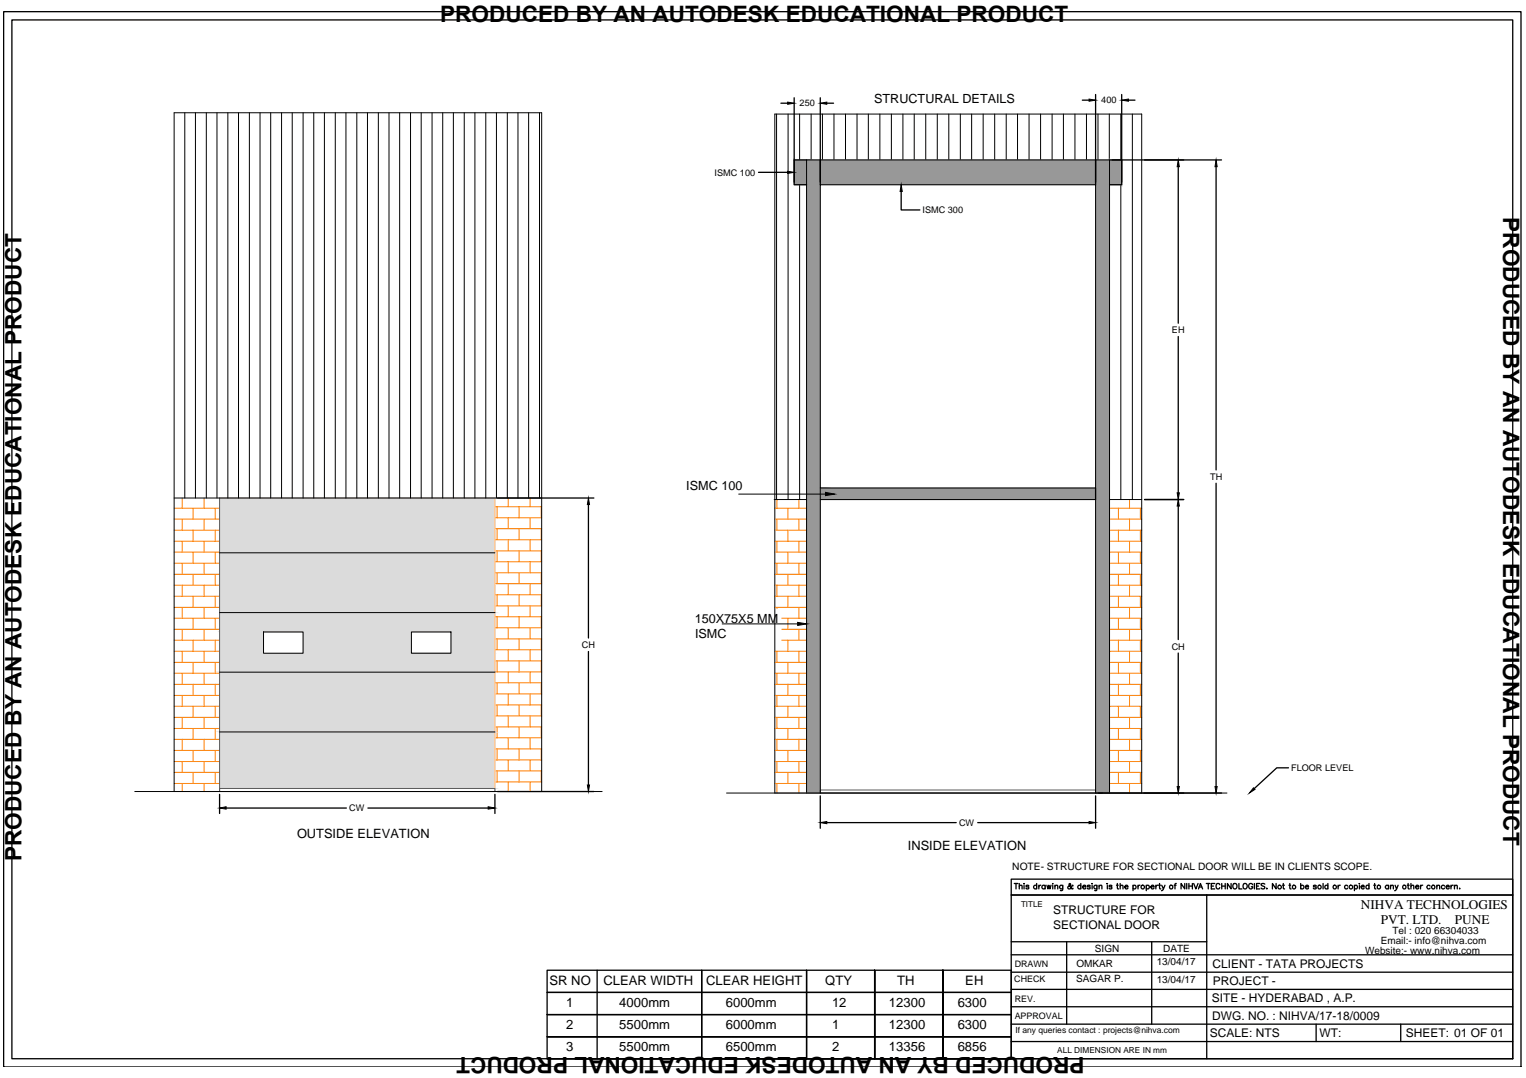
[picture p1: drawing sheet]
<svg xmlns="http://www.w3.org/2000/svg" width="297mm" height="210mm" viewBox="0 0 297 210" stroke-linecap="round" stroke-linejoin="round" font-family="sans-serif">
<!-- layer: 0 -->
<path d="M42.7 154.1h53.6M159.7 154.4h53.6" fill="none" stroke="#a6a6a6" stroke-width=".19"/>
<g fill="none" stroke="#ff7f00" stroke-width=".19">
<path d="M33.9 99h8.8M35.5 97v2M37.6 99v2.1M39.7 97v2M41.9 99v2.1M96.3 98.7h9.1M96.8 98.7v2.1M98.9 97v1.7M101 98.7v2.1M103.2 97v1.7M105.4 98.7v2.1M150.8 99h6.2"/>
<path d="M151.2 97.3v1.7M153.4 99v2.1M155.5 97.3v1.7M216 99h6.2M217.7 99v2.1M219.9 97.3v1.7M222 99v2.1M33.9 101.1h8.8M33.9 103.2h8.8M33.9 105.4h8.8M33.9 107.5h8.8M33.9 109.7h8.8"/>
<path d="M33.9 111.8h8.8M33.9 113.9h8.8M33.9 116.1h8.8M33.9 118.3h8.8M35.5 101.1v2.1M35.5 105.4v2.1M35.5 109.7v2.1M35.5 113.9v2.2M35.5 118.3v2.1M37.6 103.2v2.2M37.6 107.5v2.2M37.6 111.8v2.1"/>
<path d="M37.6 116.1v2.2M39.7 101.1v2.1M39.7 105.4v2.1M39.7 109.7v2.1M39.7 113.9v2.2M39.7 118.3v2.1M41.9 103.2v2.2M41.9 107.5v2.2M41.9 111.8v2.1M41.9 116.1v2.2M96.3 100.8h9.1M96.3 102.9h9.1"/>
<path d="M96.3 105.1h9.1M96.3 107.3h9.1M96.3 109.4h9.1M96.3 111.5h9.1M96.3 113.7h9.1M96.3 115.8h9.1M96.3 118h9.1M96.8 102.9v2.2M96.8 107.3v2.1M96.8 111.5v2.2M96.8 115.8v2.2M98.9 100.8v2.1"/>
<path d="M98.9 105.1v2.2M98.9 109.4v2.1M98.9 113.7v2.1M98.9 118v2.1M101 102.9v2.2M101 107.3v2.1M101 111.5v2.2M101 115.8v2.2M103.2 100.8v2.1M103.2 105.1v2.2M103.2 109.4v2.1M103.2 113.7v2.1"/>
<path d="M103.2 118v2.1M105.4 102.9v2.2M105.4 107.3v2.1M105.4 111.5v2.2M105.4 115.8v2.2M150.8 101.1h6.2M150.8 103.2h6.2M150.8 105.4h6.2M150.8 107.5h6.2M150.8 109.7h6.2M150.8 111.8h6.2M150.8 113.9h6.2"/>
<path d="M150.8 116.1h6.2M150.8 118.3h6.2M151.2 101.1v2.1M151.2 105.4v2.1M151.2 109.7v2.1M151.2 113.9v2.2M151.2 118.3v.2M153.4 103.2v2.2M153.4 107.5v2.2M153.4 111.8v2.1M153.4 116.1v2.2M155.5 101.1v2.1"/>
<path d="M155.5 105.4v2.1M155.5 109.7v2.1M155.5 113.9v2.2M155.5 118.3v2.1M216 101.1h6.2M216 103.2h6.2M216 105.4h6.2M216 107.5h6.2M216 109.7h6.2M216 111.8h6.2M216 113.9h6.2M216 116.1h6.2"/>
<path d="M216 118.3h6.2M217.7 103.2v2.2M217.7 107.5v2.2M217.7 111.8v2.1M217.7 116.1v2.2M219.9 101.1v2.1M219.9 105.4v2.1M219.9 109.7v2.1M219.9 113.9v2.2M219.9 118.3v2.1M222 103.2v2.2M222 107.5v2.2"/>
<path d="M222 111.8v2.1M222 116.1v2.2M33.9 120.4h8.8M33.9 122.5h8.8M33.9 124.7h8.8M33.9 126.8h8.8M33.9 129h8.8M33.9 131.1h8.8M33.9 133.3h8.8M33.9 135.4h8.8M33.9 137.5h8.8M33.9 139.7h8.8"/>
<path d="M35.5 122.5v2.2M35.5 126.8v2.2M35.5 131.1v2.2M35.5 135.4v2.1M35.5 139.7v2.1M37.6 120.4v2.1M37.6 124.7v2.1M37.6 129v2.1M37.6 133.3v2.1M37.6 137.5v2.2M39.7 122.5v2.2M39.7 126.8v2.2"/>
<path d="M39.7 131.1v2.2M39.7 135.4v2.1M39.7 139.7v2.1M41.9 120.4v2.1M41.9 124.7v2.1M41.9 129v2.1M41.9 133.3v2.1M41.9 137.5v2.2M96.3 120.1h9.1M96.3 122.2h9.1M96.3 124.4h9.1M96.3 126.5h9.1"/>
<path d="M96.3 128.7h9.1M96.3 130.8h9.1M96.3 133h9.1M96.3 135.1h9.1M96.3 137.3h9.1M96.3 139.4h9.1M96.8 120.1v2.1M96.8 124.4v2.1M96.8 128.7v2.1M96.8 133v2.1M96.8 137.3v2.1M98.9 122.2v2.2"/>
<path d="M98.9 126.5v2.2M98.9 130.8v2.2M98.9 135.1v2.2M98.9 139.4v2.1M101 120.1v2.1M101 124.4v2.1M101 128.7v2.1M101 133v2.1M101 137.3v2.1M103.2 122.2v2.2M103.2 126.5v2.2M103.2 130.8v2.2"/>
<path d="M103.2 135.1v2.2M103.2 139.4v2.1M105.4 120.1v2.1M105.4 124.4v2.1M105.4 128.7v2.1M105.4 133v2.1M105.4 137.3v2.1M150.8 126.8h6.2M150.8 129h6.2M150.8 131.1h6.2M150.8 133.3h6.2M150.8 135.4h6.2"/>
<path d="M150.8 137.5h6.2M150.8 139.7h6.2M151.2 126.8v2.2M151.2 131.1v2.2M151.2 135.4v2.1M151.2 139.7v2.1M152.2 120.4h4.8M152.2 122.5h4.8M152.2 124.7h4.8M153.4 120.4v2.1M153.4 124.7v2.1M153.4 129v2.1"/>
<path d="M153.4 133.3v2.1M153.4 137.5v2.2M155.5 122.5v2.2M155.5 126.8v2.2M155.5 131.1v2.2M155.5 135.4v2.1M155.5 139.7v2.1M216 120.4h6.2M216 122.5h6.2M216 124.7h6.2M216 126.8h6.2M216 129h6.2"/>
<path d="M216 131.1h6.2M216 133.3h6.2M216 135.4h6.2M216 137.5h6.2M216 139.7h6.2M217.7 120.4v2.1M217.7 124.7v2.1M217.7 129v2.1M217.7 133.3v2.1M217.7 137.5v2.2M219.9 122.5v2.2M219.9 126.8v2.2"/>
<path d="M219.9 131.1v2.2M219.9 135.4v2.1M219.9 139.7v2.1M222 120.4v2.1M222 124.7v2.1M222 129v2.1M222 133.3v2.1M222 137.5v2.2M33.9 141.8h8.8M33.9 144h8.8M33.9 146.1h8.8M33.9 148.3h8.8"/>
<path d="M33.9 150.4h8.8M33.9 152.6h8.8M35.5 144v2.1M35.5 148.3v2.1M35.5 152.6v1.5M37.6 141.8v2.2M37.6 146.1v2.2M37.6 150.4v2.2M39.7 144v2.1M39.7 148.3v2.1M39.7 152.6v1.5M41.9 141.8v2.2"/>
<path d="M41.9 146.1v2.2M41.9 150.4v2.2M96.3 141.5h9.1M96.3 143.7h9.1M96.3 145.8h9.1M96.3 148h9.1M96.3 150.1h9.1M96.3 152.3h9.1M96.8 141.5v2.2M96.8 145.8v2.2M96.8 150.1v2.2M98.9 143.7v2.1"/>
<path d="M98.9 148v2.1M98.9 152.3v1.8M101 141.5v2.2M101 145.8v2.2M101 150.1v2.2M103.2 143.7v2.1M103.2 148v2.1M103.2 152.3v1.8M105.4 141.5v2.2M105.4 145.8v2.2M105.4 150.1v2.2M150.8 141.8h6.2"/>
<path d="M150.8 144h6.2M150.8 146.1h6.2M150.8 148.3h6.2M150.8 150.4h6.2M150.8 152.6h6.2M151.2 144v2.1M151.2 148.3v2.1M151.2 152.6v1.8M153.4 141.8v2.2M153.4 146.1v2.2M153.4 150.4v2.2M155.5 144v2.1"/>
<path d="M155.5 148.3v2.1M155.5 152.6v1.8M216 141.8h6.2M216 144h6.2M216 146.1h6.2M216 148.3h6.2M216 150.4h6.2M216 152.6h6.2M217.7 141.8v2.2M217.7 146.1v2.2M217.7 150.4v2.2M219.9 144v2.1"/>
<path d="M219.9 148.3v2.1M219.9 152.6v1.8M222 141.8v2.2M222 146.1v2.2M222 150.4v2.2"/>
</g>
<g fill="#dbdbdb" stroke="#dbdbdb" stroke-width=".19">
<path d="M42.7 97v10.6h53.6zM42.7 97h53.6v10.6z"/>
<path d="M42.7 107.6v11.7h53.6zM42.7 107.6h53.6v11.7z"/>
<path d="M42.7 119.3v3.7h53.6zM42.7 119.3h53.6v3.7z"/>
<path d="M42.7 123h37.4zM42.7 123h37.4zM42.7 123h37.4zM42.7 123h45.1z"/>
<path d="M87.8 123v4.2h8.5zM87.8 123h8.5v4.2z"/>
<path d="M59 123v4.2h21.1zM59 123h21.1v4.2z"/>
<path d="M80.1 127.2h16.2zM87.8 127.2h8.5z"/>
<path d="M59 127.2h21.1zM59 127.2h21.1z"/>
<path d="M59 127.2h37.3zM59 127.2h37.3z"/>
<path d="M42.7 123v4.2h8.6zM42.7 123h8.6v4.2z"/>
<path d="M42.7 127.2v3.7h53.6zM42.7 127.2h53.6v3.7z"/>
<path d="M42.7 130.9v11.6h53.6zM42.7 130.9h53.6v11.6z"/>
<path d="M42.7 142.5v11h53.6zM42.7 142.5h53.6v11z"/>
</g>
<!-- layer: at_Rect -->
<path d="M42.7 97h53.6v57.1" fill="none" stroke="#ff9f7f" stroke-width=".19"/>
<path d="M42.7 97v57.1M42.7 153.5h53.6v.6h-53.6zM159.7 153.8h53.6v.6h-53.6z" fill="none" stroke="#595959" stroke-width=".19"/>
<!-- layer: at_Entity -->
<path d="M33.9 154.1h71.4M150.8 154.4h71.4" fill="none" stroke="#595959" stroke-width=".19"/>
<!-- layer: 0 -->
<g fill="none" stroke="#000" stroke-width=".25">
<path d="M.7 2.3h295.4v205.5h-295.4zM2.3 3.9h292.2v202.2h-292.2zM154.6 19v16.5M159.7 19v17M210.7 19.5h1.3M213.3 18.4v17.6M218.3 18.4v17.1M219.7 19.5h1.2M147.6 33.6h5.7M152 20.1h1.3M157 31.1h-2.4v4.9h2.4M160.9 20.1h1.3"/>
<path d="M175.4 37.3v3.6h3.7M216 31.1h2.3v4.9h-2.3M216.5 31.1h21.3M229.3 32.5v30.4M236.7 32.5v59M229.3 65.5v30.5M96.8 97h18.8M114.5 98.2v26M213.3 95v2.3M222.8 97.3h7.6M229.3 98.5v26M236.7 94.1v59"/>
<path d="M114.5 126.9v26M229.3 127.2v25.9M42.7 154.7v3.7M44 157.3h23.4M71.6 157.3h23.4M96.3 154.7v3.7M96.8 154.1h18.8M159.7 155v6.3M213.3 155v6.3M213.8 154.4h24M250.8 149.5h-2.3l-4.4 4.1M160.9 160.2h25.2"/>
<path d="M190.3 160.2h21.7M197.4 172h.7M197.8 172v1.1M198.4 172.6l.1-.2h.4l.1 .7M198.4 172v1.1M199.3 172.1h.1M199.3 172.4v.7M200.3 172.5l-.1-.1h-.4v.2l.3 .1 .2 .2-.2 .2-.4-.2M201.8 172.5a.33 .33 0 0 0-.5 0 .33 .33 0 0 0 0 .5 .33 .33 0 0 0 .5-.1M201.8 172v1.1M202.2 172.4v.7M202.6 172.4l-.4 .3"/>
<path d="M203.4 172.5a.35 .35 0 0 0-.5 0 .35 .35 0 0 0 0 .5 .35 .35 0 0 0 .5-.1M203.4 172.4v.7M203.8 172.4l.2 .7 .2-.7 .2 .7 .2-.7M204.9 172.1h.1M204.9 172.4v.7M205.3 172.6l.2-.2h.4v.7M205.3 172.4v.7M206.9 172.4l-.1 .9-.4 .1M206.9 172.5a.35 .35 0 0 0-.6 0 .35 .35 0 0 0 0 .5 .35 .35 0 0 0 .6-.1M208.9 172.5l-.1-.1a.78 .78 0 0 1-.9 .6v-.3l.5-.4-.1-.3-.2 .2v.2l.5 .6 .2 .1 .1-.1M210.4 172.5a.33 .33 0 0 0-.5 0 .33 .33 0 0 0 0 .5 .33 .33 0 0 0 .5-.1M210.4 172v1.1"/>
<path d="M210.8 172.7h.6a.35 .35 0 0 0-.4-.3 .35 .35 0 0 0-.3 .4 .35 .35 0 0 0 .3 .3l.4-.2M212.2 172.5l-.2-.1h-.3v.1l.4 .2 .1 .3-.3 .1-.2-.2M212.5 172.1h.1M212.6 172.4v.7M213.5 172.4v.9l-.4 .1M213.5 172.5a.33 .33 0 0 0-.5 0 .33 .33 0 0 0 0 .5 .33 .33 0 0 0 .5-.1M213.9 172.6l.3-.2h.2l.1 .7M213.9 172.4v.7M215.5 172.1h.1zM215.5 172.4v.7M216.4 172.5v-.1h-.5v.2l.4 .1 .1 .2-.2 .2-.3-.2M217.3 172.4h.4"/>
<path d="M217.5 172v.9v.1l.2 .1M218 172.6l.2-.2h.4v.7M218 172v1.1M218.9 172.7h.7a.35 .35 0 0 0-.6-.2 .35 .35 0 0 0 .2 .6l.4-.2M220.5 172.5a.33 .33 0 0 1 .5 0 .33 .33 0 0 1 0 .5 .33 .33 0 0 1-.5-.1M220.5 172.4v1M221.5 172.4v.7M221.9 172.4h-.3l-.1 .3M223.1 172.5a.33 .33 0 0 1 .5 0 .33 .33 0 0 1 0 .5 .33 .33 0 0 1-.5-.1M223.1 172.4v1M224 172.7h.6a.35 .35 0 0 0-.6-.2 .35 .35 0 0 0 .3 .6l.3-.2M225 172.4v.7"/>
<path d="M225.4 172.4h-.2l-.2 .3M225.5 172.4h.4M225.7 172v.9v.1l.3 .1M226.1 172.4l.4 .7 .3-.7M226.5 173.1l-.4 .3M228.5 172.4h.4M229 172l-.2 .1-.1 .1v.9M230.6 172v1.1l-.7-1.1v1.1M231 172v1.1M231.4 172v1.1M231.4 172.5h.7M232.1 172v1.1"/>
<path d="M232.4 172l.4 1.1 .4-1.1M233.3 173.1l.4-1.1 .4 1.1M233.4 172.7h.5M234.8 172h.7M234.9 174.3v31.8M235.2 172v1.1M235.8 172.5h.4M236.5 172h-.7v1.1h.7M237.4 172.3a.37 .37 0 0 0-.4-.3 .37 .37 0 0 0-.3 .4v.3a.37 .37 0 0 0 .3 .4 .37 .37 0 0 0 .4-.3M237.8 172.5h.7M237.8 172v1.1M238.5 172v1.1"/>
<path d="M239.6 172v1.1l-.7-1.1v1.1M240.1 172.2a.45 .45 0 0 1 .5-.1 .45 .45 0 0 1 .2 .6 .4 .4 0 0 1-.4 .4 .4 .4 0 0 1-.4-.4zM241.2 172v1.1h.6M242 172.2a.49 .49 0 0 1 .8 .3 .49 .49 0 0 1-.7 .5l-.1-.3zM243.8 172.3a.39 .39 0 0 0-.4-.3 .39 .39 0 0 0-.3 .4v.3a.38 .38 0 0 0 .3 .4 .38 .38 0 0 0 .4-.4h-.2M244.2 172v1.1M244.6 172.5h.4M245.2 172h-.6v1.1h.6M246.2 172.2l-.3-.2-.4 .2v.2l.7 .4-.3 .3-.4-.2M246.6 173v.1zM248.4 172v1.1l-.7-1.1v1.1M249.7 172.4h.3"/>
<path d="M249.8 172v.9v.1l.2 .1M250.9 172.4h.3M251.1 172v.9v.1l.2 .1M253.2 172.5a.35 .35 0 0 1 .5 0 .35 .35 0 0 1 0 .5 .35 .35 0 0 1-.5-.1M253.2 172v1.1M254.1 172.7h.6a.35 .35 0 0 0-.4-.3 .35 .35 0 0 0-.3 .4 .35 .35 0 0 0 .4 .3l.3-.2M256.2 172.5l-.2-.1-.4 .1 .5 .2 .1 .2-.1 .1-.3 .1-.2-.2M257.5 172v1.1M258.5 172.5a.33 .33 0 0 0-.5 0 .33 .33 0 0 0 0 .5 .33 .33 0 0 0 .5-.1M258.5 172v1.1M260.5 172.4v.7M260.9 172.4h-.3l-.1 .3"/>
<path d="M262.3 172.5a.33 .33 0 0 0-.5 0 .33 .33 0 0 0 0 .5 .33 .33 0 0 0 .5-.1M263.6 172.5a.33 .33 0 0 1 .5 0 .33 .33 0 0 1 0 .5 .33 .33 0 0 1-.5-.1M263.6 172.4v1M264.6 172.1h.1M264.6 172.4v.7M265 172.7h.5v-.2a.33 .33 0 0 0-.5 0 .33 .33 0 0 0 .1 .5 .33 .33 0 0 0 .4-.1M266.5 172.5a.33 .33 0 0 0-.5 0 .33 .33 0 0 0 0 .5 .33 .33 0 0 0 .5-.1M266.5 172v1.1M267.4 172.4h.4M267.6 172v.9v.1l.2 .1M270.3 172.5a.35 .35 0 0 0-.5 0 .35 .35 0 0 0 0 .5 .35 .35 0 0 0 .5-.1M270.3 172.4v.7"/>
<path d="M270.7 172.6l.2-.2h.3v.7M270.7 172.4v.7M271.6 172.4l.3 .7 .2-.7M271.9 173.1l-.4 .3M273.9 172.4h.4M274.1 172v.9v.1l.2 .1M274.6 172.6l.3-.2h.3v.7M274.6 172v1.1M275.5 172.7h.7a.35 .35 0 0 0-.6-.2 .35 .35 0 0 0 .2 .6l.4-.2M276.5 172.4v.7M276.9 172.4h-.2l-.2 .3M278.4 172.5a.35 .35 0 0 0-.6 0 .35 .35 0 0 0 0 .5 .35 .35 0 0 0 .6-.1"/>
<path d="M279.7 172.6l.2-.2h.3v.7M279.7 172.4v.7M281.2 172.5a.35 .35 0 0 0-.5 0 .35 .35 0 0 0 0 .5 .35 .35 0 0 0 .5-.1M281.5 172.7h.6a.35 .35 0 0 0-.4-.3 .35 .35 0 0 0-.3 .4 .35 .35 0 0 0 .4 .3l.3-.2M282.4 172.4v.7M282.9 172.4h-.3l-.2 .3M283.1 172.6l.3-.2h.2l.1 .7M283.1 172.4v.7M284.1 173v.1zM106.5 193.2h90.3M116.2 188.9v17.2M136.6 188.9v17.2"/>
<path d="M183.5 188.9v17.2zM183.5 188.9v17.2M196.8 188.9h-90.3v17.2M196.8 197.6h-90.3h90.3M196.8 196h97.7M196.8 192.6h97.7M196.8 189.3h97.7M196.8 185.9h97.7M196.8 183.4h38.1M196.8 199.4h97.7M207.6 183.4v16M224.2 183.4v16"/>
<path d="M256.2 199.4v3.4M272.7 199.4v3.4M112.5 206.1h182M157 206.1v-17.2v17.2M170.3 206.1v-17.2v17.2M196.8 206.1v-31.8h97.7h-97.7v-3.1h97.7v34.9M196.8 201.9h-90.3h90.3M196.8 206.1h-90.3h90.3M196.8 202.8h97.7"/>
<circle cx="222.4" cy="172.7" r=".35"/>
<circle cx="228" cy="172.7" r=".35"/>
<circle cx="249.1" cy="172.7" r=".36"/>
<circle cx="251.9" cy="172.7" r=".35"/>
<circle cx="256.8" cy="172.7" r=".35"/>
<circle cx="259.8" cy="172.7" r=".35"/>
<circle cx="263" cy="172.7" r=".36"/>
<circle cx="268.4" cy="172.7" r=".35"/>
<circle cx="273.4" cy="172.7" r=".35"/>
<circle cx="279" cy="172.7" r=".35"/>
</g>
<g fill="#000" stroke="#000" stroke-width=".19">
<path d="M153.3 19.9l1.3 .2-1.3 .2zM159.7 20.1l1.2-.2v.4zM212 19.3l1.3 .2-1.3 .2zM218.3 19.5l1.4-.2v.4zM153.3 33.3l1.3 .3-1.3 .2zM175.4 36l.2 1.3h-.4zM229.3 31.1l.3 1.4h-.5zM236.7 31.1l.2 1.4h-.4zM114.5 97l.3 1.2h-.5zM160.7 95.9l1.8 .3-1.8 .3zM229.3 97.3l.3 1.2h-.5zM229.1 96h.5l-.3 1.3z"/>
<path d="M155.3 121.2l1.8 .3-1.8 .3zM42.7 157.3l1.3-.2v.5zM95 157.1l1.3 .2-1.3 .3zM114.3 152.9h.5l-.3 1.2zM159.7 160.2l1.2-.2v.4zM212 160l1.3 .2-1.3 .2zM229.1 153.1h.5l-.3 1.3zM236.5 153.1h.4l-.2 1.3zM244 153.4l.3 .3-1.1 .7z"/>
</g>
<g fill="none" stroke="#000" stroke-width=".19">
<path d="M36 22v75M38 22v75M40.2 22v75M42.2 22v75M44.4 22v75M46.4 22v75M48.5 22v75M50.6 22v75M52.7 22v75M54.8 22v75M56.9 22v75M59 22v75"/>
<path d="M61.1 22v75M63.1 22v75M65.3 22v75M67.3 22v75M69.5 22v75M71.5 22v75M73.6 22v75M75.7 22v75M77.8 22v75M79.9 22v75M82 22v75M84.1 22v75"/>
<path d="M86.2 22v75M88.3 22v75M90.4 22v75M92.4 22v75M94.6 22v75M96.6 22v75M98.7 22v75M100.8 22v75M102.9 22v75M105 22v75M151.2 22.2v75.1M153.4 22.2v75.1"/>
<path d="M155.6 22.2v8.9M155.6 36v61.3M157.9 22.2v8.9M159.7 36h53.6v59h-53.6zM160.1 22.2v8.9M162.3 22.2v8.9M164.6 22.2v8.9M166.8 22.2v8.9M169 22.2v8.9M171.3 22.2v8.9M173.5 22.2v8.9M175.8 22.2v8.9"/>
<path d="M178 22.2v8.9M180.2 22.2v8.9M182.4 22.2v8.9M184.7 22.2v8.9M186.9 22.2v8.9M189.1 22.2v8.9M191.4 22.2v8.9M193.6 22.2v8.9M195.9 22.2v8.9M198.1 22.2v8.9M200.3 22.2v8.9M202.6 22.2v8.9"/>
<path d="M204.8 22.2v8.9M207 22.2v8.9M209.2 22.2v8.9M211.5 22.2v8.9M213.7 22.2v8.9M215.9 22.2v8.9M218.2 22.2v8.9M218.2 36v61.3M220.4 22.2v75.1M33.9 97h71.5M143.8 96.2h16.9M150.7 97.3h6.3"/>
<path d="M159.7 95v59.4M213.3 97.3v57.1M216 97.3h6.2M42.7 119.3h53.6M42.7 107.6h53.6M42.7 130.9h53.6M51.3 123h7.7v4.2h-7.7zM80.1 123h7.7v4.2h-7.7zM140.6 121.5h14.7M26.2 154.1h91M33.9 154.1v-132.1h71.5v132.1M42.7 142.5h53.6"/>
<path d="M141.4 154.4h97.4M150.8 154.4v-132.2h71.4v132.2M157 154.4v-123.3h59v123.3"/>
</g>
<!-- layer: at_Rect -->
<path d="M159.7 154.4v-57.1h53.6v57.1" fill="none" stroke="#000" stroke-width=".19"/>
<!-- layer: 0 -->
<g fill="#989898" stroke="#989898" stroke-width=".19">
<path d="M157 31.1v4.9h59zM157 31.1h59v4.9z"/>
<path d="M213.3 36v59h2.7zM213.3 36h2.7v59z"/>
<path d="M157 36v59h2.7zM157 36h2.7v59z"/>
<path d="M213.3 95v2.3h2.7zM213.3 95h2.7v2.3z"/>
<path d="M213.3 97.3v57.1h2.7zM213.3 97.3h2.7v57.1z"/>
<path d="M157 95v59.4h2.7zM157 95h2.7v59.4z"/>
<path d="M216 31.1v4.9h2.3zM216 31.1h2.3v4.9z"/>
<path d="M154.6 31.1v4.9h2.4zM154.6 31.1h2.4v4.9z"/>
<path d="M159.7 95v2.3h53.6zM159.7 95h53.6v2.3z"/>
</g>
<g font-size="4.4">
<text x="85.7" y="4.3">PRODUCED BY AN AUTODESK EDUCATIONAL PRODUCT</text>
<text x="292.6" y="42.3" transform="rotate(90 292.6 42.3)">PRODUCED BY AN AUTODESK EDUCATIONAL PRODUCT</text>
<text x="4.2" y="167.7" transform="rotate(-90 4.2 167.7)">PRODUCED BY AN AUTODESK EDUCATIONAL PRODUCT</text>
<text x="211.1" y="205.7" transform="rotate(-180 211.1 205.7)">PRODUCED BY AN AUTODESK EDUCATIONAL PRODUCT</text>
</g>
<g font-size="2.6">
<text x="264.9" y="177">NIHVA TECHNOLOGIES</text>
<text x="268.8" y="179.9">PVT. LTD.</text>
<text x="283.2" y="179.9">PUNE</text>
</g>
<g font-size="2.5">
<text x="170.2" y="20">STRUCTURAL DETAILS</text>
<text x="133.6" y="95.3">ISMC 100</text>
<text x="135.2" y="121.2">150X75X5 MM</text>
<text x="135.3" y="124.2">ISMC</text>
<text x="57.8" y="163.1">OUTSIDE ELEVATION</text>
<text x="176.7" y="165.5">INSIDE ELEVATION</text>
<text x="107" y="191.7">SR NO</text>
<text x="117.5" y="191.7">CLEAR WIDTH</text>
<text x="137.4" y="191.7">CLEAR HEIGHT</text>
<text x="160.6" y="191.7">QTY</text>
<text x="174.7" y="191.7">TH</text>
<text x="187.9" y="191.7">EH</text>
<text x="110.2" y="196.1">1</text>
<text x="120.6" y="196.1">4000mm</text>
<text x="141.3" y="196.1">6000mm</text>
<text x="162" y="196.1">12</text>
<text x="173" y="196.1">12300</text>
<text x="186.4" y="196.1">6300</text>
<text x="110.2" y="200.4">2</text>
<text x="120.6" y="200.4">5500mm</text>
<text x="141.3" y="200.4">6000mm</text>
<text x="162" y="200.4">1</text>
<text x="173" y="200.4">12300</text>
<text x="186.4" y="200.4">6300</text>
<text x="110.2" y="204.7">3</text>
<text x="120.6" y="204.7">5500mm</text>
<text x="141.3" y="204.7">6500mm</text>
<text x="162" y="204.7">2</text>
<text x="173" y="204.7">13356</text>
<text x="186.4" y="204.7">6856</text>
</g>
<g font-size="2.3">
<text x="205" y="178">STRUCTURE FOR</text>
<text x="205" y="180.9">SECTIONAL DOOR</text>
<text x="236" y="188.5">CLIENT - TATA PROJECTS</text>
<text x="236.1" y="191.8">PROJECT -</text>
<text x="235.9" y="195.2">SITE - HYDERABAD , A.P.</text>
<text x="235.5" y="201.9">SCALE: NTS</text>
<text x="236" y="198.5">DWG. NO. : NIHVA/17-18/0009</text>
<text x="256.9" y="201.9">WT:</text>
<text x="273.7" y="201.9">SHEET: 01 OF 01</text>
</g>
<text font-size="2" x="197" y="169.5">NOTE- STRUCTURE FOR SECTIONAL DOOR WILL BE IN CLIENTS SCOPE.</text>
<g font-size="1.9">
<text x="213.1" y="185.4">SIGN</text>
<text x="226.4" y="185.4">DATE</text>
<text x="265.7" y="185.7">Website:- www.nihva.com</text>
<text x="268.8" y="183.8">Email:- info@nihva.com</text>
<text x="271" y="181.9">Tel : 020 66304033</text>
<text x="209.5" y="191.3">SAGAR P.</text>
<text x="209.5" y="188.4">OMKAR</text>
<text x="225.2" y="187.9">13/04/17</text>
<text x="225.2" y="191.3">13/04/17</text>
</g>
<g font-size="1.8">
<text x="155.6" y="20.7">250</text>
<text x="214.4" y="20.1">400</text>
<text x="139.1" y="34.2">ISMC 100</text>
<text x="179.6" y="41.5">ISMC 300</text>
<text x="228.1" y="64.8">EH</text>
<text x="235.6" y="93.5">TH</text>
<text x="113.3" y="126.2">CH</text>
<text x="228.1" y="126.5">CH</text>
<text x="251.3" y="150.2">FLOOR LEVEL</text>
<text x="68" y="157.9">CW</text>
<text x="186.7" y="160.8">CW</text>
</g>
<g font-size="1.7">
<text x="197.4" y="191.3">CHECK</text>
<text x="197.5" y="188.3">DRAWN</text>
<text x="197.5" y="195.1">REV.</text>
<text x="197.5" y="198.4">APPROVAL</text>
<text x="197.6" y="201.1">If any queries contact : projects@nihva.com</text>
</g>
<g font-size="1.6">
<text x="198.7" y="176.6">TITLE</text>
<text x="205.8" y="205">ALL DIMENSION ARE IN mm</text>
</g>
</svg>
